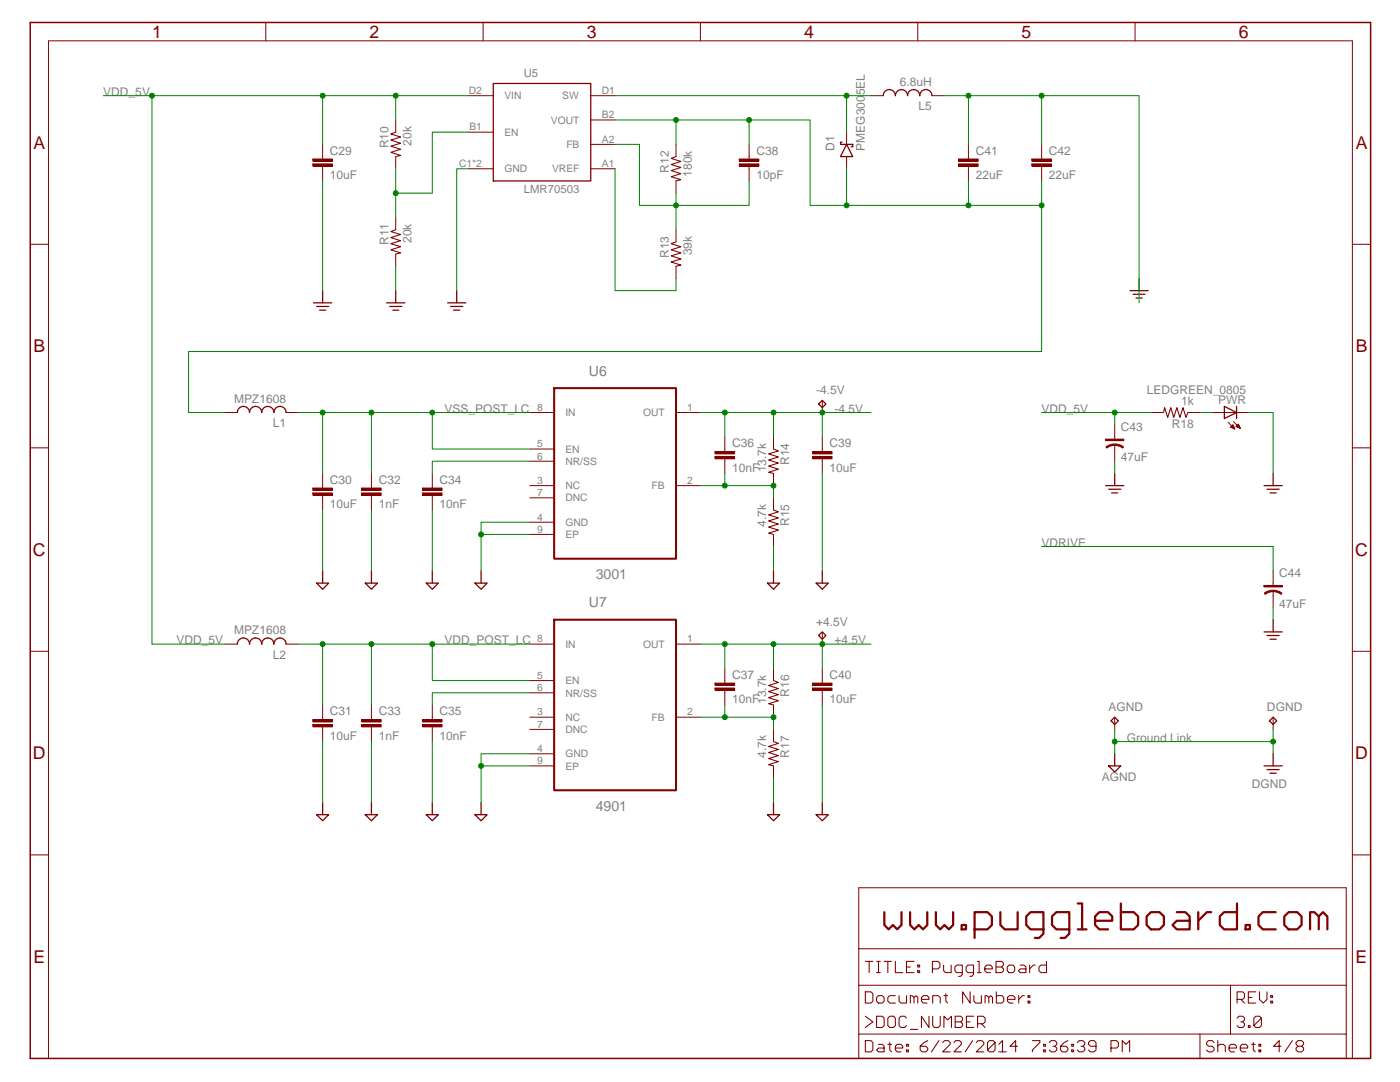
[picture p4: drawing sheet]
<svg xmlns="http://www.w3.org/2000/svg" width="279mm" height="216mm" viewBox="0 0 279 216" stroke-linecap="round" stroke-linejoin="round" font-family="sans-serif">
<path d="M64.4 143.1v.5M64.4 145.1v.4" fill="none" stroke="#800000" stroke-width=".2"/>
<path d="M62.4 143.6h3.9v.5h-3.9z" fill="#800000"/>
<path d="M62.4 143.6h3.9v.5h-3.9zM62.4 143.6h.1" fill="none" stroke="#800000" stroke-width=".2"/>
<path d="M62.4 144.6h3.9v.4h-3.9z" fill="#800000"/>
<path d="M164.1 135.8v.5M164.1 137.8v.4M62.4 144.6h3.9v.4h-3.9zM62.4 144.6h.1M64.4 140.7v2.4M64.4 145.5v2.5" fill="none" stroke="#800000" stroke-width=".2"/>
<path d="M162.2 136.3h3.9v.5h-3.9z" fill="#800000"/>
<path d="M162.2 136.3h3.9v.5h-3.9zM162.2 136.3h.1" fill="none" stroke="#800000" stroke-width=".2"/>
<path d="M162.2 137.3h3.9v.5h-3.9z" fill="#800000"/>
<g fill="none" stroke="#800000" stroke-width=".2">
<path d="M105.7 82.3h4.9M105.7 96.9h4.9M105.7 89.6h4.9M105.7 92h4.9M105.7 99.3h4.9M134.9 82.3h4.9M134.9 96.9h4.9M229.8 82.3h2.4M237.1 82.3h2.4M241.9 82.3h7.3M245.1 84.3l1.3 1.3M245.6 85.2l.5-.4 .3 .8z"/>
<path d="M245.6 85.2h.6M245.7 85.3h.6M245.7 85.1h.5M245.9 84.9h.2M246 84.8h.1M246 85.4h.3M246.2 84.1l1.3 1.4M246.3 85.5h.1M246.7 85.1h.6M246.8 85.2h.6M246.8 84.9h.5M246.9 84.8h.3"/>
<path d="M247.1 84.7h.1M247.1 85.3h.3M247.1 84.6l.4 .9-.8-.4zM247.4 85.4h.1M105.7 104.2h4.9M105.7 106.6h4.9M105.7 128.5h4.9M105.7 135.8h4.9M105.7 138.2h4.9M134.9 128.5h4.9M144.7 135.8v.5M144.7 137.8v.4"/>
<path d="M154.4 133.4v2.4M162.2 137.3h3.9v.5h-3.9zM162.2 137.3h.1M164.1 126.1v2.4M164.1 133.4v2.4M164.1 138.2v2.5M105.7 143.1h4.9M105.7 145.5h4.9M105.7 150.4h4.9M105.7 152.8h4.9M134.9 143.1h4.9M154.4 140.7v2.4"/>
<path d="M154.4 145.5v2.5M154.4 152.8v2.5M222.5 143.1v2.4M254.1 143.1v2.4"/>
</g>
<path d="M244.3 81.1l2.5 1.2-2.5 1.2zM246.8 81.1v2.4M163.4 126.8l.7-.7 .7 .7-.7 .8zM221.7 143.8l.8-.7 .7 .7-.7 .8zM253.3 143.8l.8-.7 .7 .7-.7 .8z" fill="none" stroke="#800000" stroke-width=".25"/>
<path d="M232.2 82.3l.2-1 .6 2 .7-2 .6 2 .6-2 .6 2 .6-2 .6 2 .4-1M154.4 135.8l.9 .4-1.9 .6 1.9 .6-1.9 .6 1.9 .6-1.9 .6 1.9 .6-1.9 .6 1 .3M154.4 148l.9 .3-1.9 .6 1.9 .6-1.9 .7 1.9 .6-1.9 .6 1.9 .6-1.9 .6 1 .2" fill="none" stroke="#800000" stroke-width=".21"/>
<path d="M110.6 77.4h24.3v34.1h-24.3zM110.6 123.7h24.3v34h-24.3z" fill="none" stroke="#800000" stroke-width=".4"/>
<path d="M142.7 136.3h3.9v.5h-3.9z" fill="#800000"/>
<path d="M142.7 136.3h3.9v.5h-3.9zM142.7 136.3h.1" fill="none" stroke="#800000" stroke-width=".2"/>
<path d="M142.7 137.3h3.9v.5h-3.9z" fill="#800000"/>
<path d="M142.7 137.3h3.9v.5h-3.9zM142.7 137.3h.1M144.7 133.4v2.4M144.7 138.2v2.5M86.3 143.1v.5M86.3 145.1v.4" fill="none" stroke="#800000" stroke-width=".2"/>
<path d="M84.3 143.6h3.9v.5h-3.9z" fill="#800000"/>
<path d="M84.3 143.6h3.9v.5h-3.9zM84.3 143.6h.1" fill="none" stroke="#800000" stroke-width=".2"/>
<path d="M84.3 144.6h3.9v.4h-3.9z" fill="#800000"/>
<path d="M64.4 96.9v.5M64.4 98.8v.5M84.3 144.6h3.9v.4h-3.9zM84.3 144.6h.1M86.3 140.7v2.4M86.3 145.5v2.5" fill="none" stroke="#800000" stroke-width=".2"/>
<path d="M62.4 97.4h3.9v.5h-3.9z" fill="#800000"/>
<path d="M62.4 97.4h3.9v.5h-3.9zM62.4 97.4h.1" fill="none" stroke="#800000" stroke-width=".2"/>
<path d="M62.4 98.4h3.9v.4h-3.9z" fill="#800000"/>
<path d="M62.4 98.4h3.9v.4h-3.9zM62.4 98.4h.1M64.4 94.5v2.4M64.4 99.3v2.5M164.1 89.6v.5M164.1 91.5v.5" fill="none" stroke="#800000" stroke-width=".2"/>
<path d="M162.2 90.1h3.9v.5h-3.9z" fill="#800000"/>
<path d="M162.2 90.1h3.9v.5h-3.9zM162.2 90.1h.1" fill="none" stroke="#800000" stroke-width=".2"/>
<path d="M162.2 91.1h3.9v.4h-3.9z" fill="#800000"/>
<path d="M164.1 79.9v2.4M144.7 89.6v.5M144.7 91.5v.5M154.4 87.2v2.4M154.4 94.5v2.4M154.4 99.3v2.5M162.2 91.1h3.9v.4h-3.9zM162.2 91.1h.1M164.1 87.2v2.4M164.1 92v2.5M154.4 106.6v2.5" fill="none" stroke="#800000" stroke-width=".2"/>
<path d="M163.4 80.6l.7-.7 .7 .7-.7 .7z" fill="none" stroke="#800000" stroke-width=".25"/>
<path d="M154.4 89.6l.9 .4-1.9 .6 1.9 .6-1.9 .6 1.9 .6-1.9 .6 1.9 .6-1.9 .6 1 .3M154.4 101.8l.9 .3-1.9 .6 1.9 .6-1.9 .6 1.9 .7-1.9 .6 1.9 .6-1.9 .6 1 .2" fill="none" stroke="#800000" stroke-width=".21"/>
<path d="M142.7 90.1h3.9v.5h-3.9z" fill="#800000"/>
<path d="M142.7 90.1h3.9v.5h-3.9zM142.7 90.1h.1" fill="none" stroke="#800000" stroke-width=".2"/>
<path d="M142.7 91.1h3.9v.4h-3.9z" fill="#800000"/>
<path d="M86.3 96.9v.5M86.3 98.8v.5M142.7 91.1h3.9v.4h-3.9zM142.7 91.1h.1M144.7 87.2v2.4M144.7 92v2.5" fill="none" stroke="#800000" stroke-width=".2"/>
<path d="M84.3 97.4h3.9v.5h-3.9z" fill="#800000"/>
<path d="M84.3 97.4h3.9v.5h-3.9zM84.3 97.4h.1" fill="none" stroke="#800000" stroke-width=".2"/>
<path d="M84.3 98.4h3.9v.4h-3.9z" fill="#800000"/>
<g fill="none" stroke="#800000" stroke-width=".2">
<path d="M53 4.5v3.6M96.4 4.5v3.6M139.8 4.5v3.6M183.2 4.5v3.6M226.5 4.5v3.6M6 48.7h3.7M269.9 48.7h3.6M6 89.4h3.7M44.9 82.3h2.5M57.1 82.3h2.4M74.1 96.9v.5M74.1 98.8v.5"/>
<path d="M84.3 98.4h3.9v.4h-3.9zM84.3 98.4h.1M86.3 94.5v2.4M86.3 99.3v2.5M269.9 89.4h3.6M6 130h3.7M44.9 128.5h2.5M57.1 128.5h2.4M269.9 130h3.6M6 170.6h3.7M269.9 170.6h3.6M171.4 196.6h97.3"/>
<path d="M171.4 189.3h97.3M245.6 196.6v9.7M171.4 206.3v-29.2h97.3v29.2M239.5 206.3v4.9M239.5 206.3h6.1M245.6 206.3h23.1v4.9h-97.3v-4.9h68.1M269.9 211.2v-203.1h-260.2v203.1"/>
</g>
<path d="M57.1 82.3a1.22 1.22 0 0 0-1.2-1.2 1.22 1.22 0 0 0-1.2 1.2 1.21 1.21 0 0 0-1.3-1.2 1.21 1.21 0 0 0-1.2 1.2 1.22 1.22 0 0 0-1.2-1.2 1.22 1.22 0 0 0-1.2 1.2 1.22 1.22 0 0 0-1.2-1.2 1.22 1.22 0 0 0-1.2 1.2M47.4 128.5a1.22 1.22 0 0 1 1.2-1.2 1.22 1.22 0 0 1 1.2 1.2 1.22 1.22 0 0 1 1.2-1.2 1.22 1.22 0 0 1 1.2 1.2 1.21 1.21 0 0 1 1.2-1.2 1.21 1.21 0 0 1 1.3 1.2 1.22 1.22 0 0 1 1.2-1.2 1.22 1.22 0 0 1 1.2 1.2" fill="none" stroke="#800000" stroke-width=".25"/>
<path d="M6 4.5h267.5v206.7h-267.5z" fill="none" stroke="#800000" stroke-width=".3"/>
<g fill="none" stroke="#800000" stroke-width=".21">
<path d="M172.7 197.9h1.1l.4 .4v1.5l-.4 .4h-1.1zM172.7 191.8h1.5M173.5 191.8v2.3M174.9 199l.4-.3h.8l.3 .3v.8l-.3 .4h-.8l-.4-.4zM174.9 191.8h.8M174.9 194.1h.8M175.3 191.8v2.3M176.4 191.8h1.5M177.2 191.8v2.3M178.7 191.8v2.3h1.5M178.7 198.7h-1.1l-.4 .3v.8l.4 .4h1.1M179.4 198.7v1.1l.4 .4h1.1v-1.5"/>
<path d="M180.9 193h.8M182.4 199l.4-.3 .4 .3v1.2M182.4 191.8h-1.5v2.3h1.5M183.2 192.6h.3v.4h-.3zM183.2 193.7h.3v.4h-.3zM183.9 199.4h1.5v-.4l-.4-.3h-.7l-.4 .3v.8l.4 .4h.7M186.1 193.3h1.1l.4-.3v-.8l-.4-.4h-1.1v2.3M188.3 192.6v1.1l.4 .4h1.1v-1.5M188.4 198.7h.7M188.8 198.3v1.5l.3 .4M192 194.1h-1.1l-.3-.4v-.7l.3-.4h1.1v1.9l-.3 .3h-.4M193.6 197.9v2.3l-1.5-2.3v2.3"/>
<path d="M194.3 194.1h-1.1l-.4-.4v-.7l.4-.4h1.1v1.9l-.4 .3h-.4M194.4 198.7v1.1l.3 .4h1.2v-1.5M195.1 191.8h.3v2.3M195.1 194.1h.7M196.5 193.3h1.5v-.3l-.3-.4h-.8l-.4 .4v.7l.4 .4h.8M197.3 199l.4-.3 .4 .3v1.2M198.8 191.8h1.1l.4 .4v.4l-.4 .4 .4 .3v.4l-.4 .4h-1.1zM198.8 193h1.1M198.8 197.9v2.3h1.2l.3-.4v-.8l-.3-.3h-1.2M201.1 199.4h1.5v-.4l-.4-.3h-.8l-.3 .3v.8l.3 .4h.8M201.4 192.6h.7l.4 .4v.7l-.4 .4h-.7l-.4-.4v-.7zM203.3 198.7v1.5"/>
<path d="M203.6 192.6h.8l.3 .4v1.1h-1.1l-.4-.4 .4-.4h1.1M204.4 198.7h-.3l-.8 .7M205.2 198.7h.3v.3h-.3zM205.2 199.8h.3v.4h-.3zM205.5 192.6v1.5M206.6 192.6h-.4l-.7 .7M208.9 191.8v2.3h-1.2l-.4-.4v-.7l.4-.4h1.2M246.9 199.4h1.1l.4-.4v-.7l-.4-.4h-1.1v2.3M247.6 199.4l.8 .8M249.1 199h.8M250.6 197.9h-1.5v2.3h1.5M251.4 197.9v1.5l.7 .8 .8-.8v-1.5"/>
<path d="M253.6 198.7h.4v.3h-.4zM253.6 199.8h.4v.4h-.4zM172.7 202.8l1.5 1.1-1.5 1.1M172.7 207.6h1.1l.4 .4v1.5l-.4 .4h-1.1zM174.9 202.8h1.2l.3 .4v1.4l-.3 .4h-1.2zM175.3 208.4h.8l.3 .4v1.1h-1.1l-.4-.4 .4-.4h1.1M177.2 203.2l.4-.4h.7l.4 .4v1.4l-.4 .4h-.7l-.4-.4zM177.2 208.4h.7M177.6 208v1.5l.3 .4M178.7 209.1h1.5v-.3l-.4-.4h-.8l-.3 .4v.7l.3 .4h.8M180.9 203.2l-.3-.4h-.8l-.4 .4v1.4l.4 .4h.8l.3-.4M180.9 208.4h.4v.4h-.4z"/>
<path d="M180.9 209.5h.4v.4h-.4zM181.7 200.2v-1.5h.3l.4 .3v1.2M181.7 205.4h1.5M185.1 207.6l-.7 .4-.8 .8v.7l.4 .4h.8l.3-.4v-.4l-.3-.3h-1.2M185.4 202.8v2.2l-1.5-2.2v2.2M186.1 200.2v-1.5h1.2l.3 .3v1.2M186.1 202.8v1.8l.4 .4h.8l.3-.4v-1.8M187.4 207.6l-1.5 2.3M188.1 208l.4-.4h.8l.3 .4v.4l-1.5 1.5h1.5M188.4 205v-2.2l.7 .7 .8-.7v2.2M190.4 208l.3-.4h.8l.4 .4v.4l-1.5 1.5h1.5M190.6 202.8h1.1l.4 .4v.3l-.4 .4 .4 .4v.3l-.4 .4h-1.1z"/>
<path d="M190.6 203.9h1.1M192.9 203.9h.7M194.1 207.6l-1.5 2.3M194.4 202.8h-1.5v2.2h1.5M194.8 208l.4-.4h.8l.3 .4v.4l-1.5 1.5h1.5M195.1 204.3h1.1l.4-.4v-.7l-.4-.4h-1.1v2.2M195.9 204.3l.7 .7M196.6 200.2v-1.5h.4l.3 .3v1.2M198.6 208l-1.5 1.5 .4 .4h.7l.4-.4v-1.5l-.4-.4h-.7l-.4 .4v1.5M199.3 208.4l.8-.8v2.3M199.3 209.9h1.5M203.1 208.8h-1.5l1.1-1.2v2.3"/>
<path d="M206 207.6h1.5v.4l-1.5 1.5v.4M208.3 208.4h.4v.4h-.4zM208.3 209.5h.4v.4h-.4zM209.4 208l.4-.4h.7l.4 .4v.4l-.4 .4h-.4M210.5 208.8l.4 .3v.4l-.4 .4h-.7l-.4-.4M213.1 207.6l-.7 .4-.8 .8v.7l.4 .4h.8l.3-.4v-.4l-.3-.3h-1.2M213.9 208.4h.3v.4h-.3zM213.9 209.5h.3v.4h-.3zM215 208l.4-.4h.7l.4 .4v.4l-.4 .4h-.3M216.1 208.8l.4 .3v.4l-.4 .4h-.7l-.4-.4M218.7 208.8h-1.1l-.4-.4v-.4l.4-.4h.8l.3 .4v1.5l-.3 .4h-.8l-.4-.4M221.7 209.1h1.1l.4-.3v-.8l-.4-.4h-1.1v2.3"/>
<path d="M224 209.9v-2.3l.7 .8 .7-.8v2.3M242.3 208l-.4-.4h-.7l-.4 .4v.4l.4 .4h.7l.4 .3v.4l-.4 .4h-.7l-.4-.4M243 208.8l.4-.4h.8l.3 .4v1.1M243 207.6v2.3M245.3 209.1h1.5v-.3l-.4-.4h-.7l-.4 .4v.7l.4 .4h.7M246.9 203.2l.3-.4h.8l.4 .4v.3l-.4 .4h-.4M247.5 209.1h1.5v-.3l-.4-.4h-.7l-.4 .4v.7l.4 .4h.7M248 203.9l.4 .4v.3l-.4 .4h-.8l-.3-.4M249.1 204.6h.4v.4h-.4zM249.8 208.4h.7M250.1 208v1.5l.4 .4M251.2 208.4h.4v.4h-.4z"/>
<path d="M251.2 209.5h.4v.4h-.4zM251.7 203.2l-1.5 1.4 .4 .4h.8l.3-.4v-1.4l-.3-.4h-.8l-.4 .4v1.4M255.7 208.8h-1.5l1.1-1.2v2.3M257.9 207.6l-1.5 2.3M258.7 208l.3-.4h.8l.4 .4v.4l-.4 .4 .4 .3v.4l-.4 .4h-.8l-.3-.4v-.4l.3-.3-.3-.4zM259 208.8h.8"/>
</g>
<g fill="none" stroke="#800000" stroke-width=".44">
<path d="M176.5 182v2.6l.8 .8 .9-.8 .8 .8 .9-.8v-2.6M181.6 182v2.6l.9 .8 .8-.8 .9 .8 .9-.8v-2.6M186.8 182v2.6l.8 .8 .9-.8 .9 .8 .8-.8v-2.6M191.9 184.6h.9v.8h-.9zM194.5 185.4h2.6l.9-.8v-1.7l-.9-.9h-2.6v5.2M199.6 182v2.6l.9 .8h2.6v-3.4M208.2 185.4h-2.5l-.9-.8v-1.7l.9-.9h2.5v4.3l-.8 .9h-.9M213.4 185.4h-2.6l-.8-.8v-1.7l.8-.9h2.6v4.3l-.9 .9h-.8M215.1 180.3h.9v5.1M215.1 185.4h1.7M218.5 183.7h3.5v-.8l-.9-.9h-1.7l-.9 .9v1.7l.9 .8h1.7M223.7 180.3v5.1h2.6l.8-.8v-1.7l-.8-.9h-2.6"/>
<path d="M228.8 182.9l.9-.9h1.7l.9 .9v1.7l-.9 .8h-1.7l-.9-.8zM234.8 182h1.8l.8 .9v2.5h-2.6l-.8-.8 .8-.9h2.6M239.1 182v3.4M241.7 182h-.8l-1.8 1.7M246.9 180.3v5.1h-2.6l-.9-.8v-1.7l.9-.9h2.6M248.6 184.6h.8v.8h-.8zM254.6 182h-2.6l-.8 .9v1.7l.8 .8h2.6M256.3 182.9l.9-.9h1.7l.9 .9v1.7l-.9 .8h-1.7l-.9-.8zM261.5 185.4v-3.4h.8l.9 .9v2.5M263.2 182.9l.8-.9 .9 .9v2.5"/>
</g>
<path d="M72.2 97.4h3.9v.5h-3.9z" fill="#800000"/>
<path d="M72.2 97.4h3.9v.5h-3.9zM72.2 97.4h.1" fill="none" stroke="#800000" stroke-width=".2"/>
<path d="M72.2 98.4h3.9v.4h-3.9z" fill="#800000"/>
<path d="M72.2 98.4h3.9v.4h-3.9zM72.2 98.4h.1M74.1 94.5v2.4M74.1 99.3v2.5M74.1 143.1v.5M74.1 145.1v.4" fill="none" stroke="#800000" stroke-width=".2"/>
<path d="M72.2 143.6h3.9v.5h-3.9z" fill="#800000"/>
<path d="M72.2 143.6h3.9v.5h-3.9zM72.2 143.6h.1" fill="none" stroke="#800000" stroke-width=".2"/>
<path d="M72.2 144.6h3.9v.4h-3.9z" fill="#800000"/>
<path d="M254.1 113.9v2.9M254.1 117.8v3.4M72.2 144.6h3.9v.4h-3.9zM72.2 144.6h.1M74.1 140.7v2.4M74.1 145.5v2.5" fill="none" stroke="#800000" stroke-width=".2"/>
<path d="M252.3 118.4a2.85 2.85 0 0 1 3.5 0l-.1 .2a2.58 2.58 0 0 0-3.2 0z" fill-rule="evenodd" fill="#800000"/>
<path d="M222.5 84.8v2.9M222.5 88.7v3.3M252.3 116.8h3.6v.3h-3.6zM252.3 116.8h.1M252.3 118.4a2.85 2.85 0 0 1 3.5 0l-.1 .2a2.58 2.58 0 0 0-3.2 0z" fill="none" stroke="#800000" stroke-width=".2"/>
<path d="M252.3 117h3.6" fill="none" stroke="#800000" stroke-width=".3"/>
<path d="M220.7 89.2a2.79 2.79 0 0 1 3.5 0l-.2 .2a2.61 2.61 0 0 0-3.1 0z" fill-rule="evenodd" fill="#800000"/>
<path d="M93.6 19.1h4.8M117.9 19.1h4.8M64.4 31.2v.5M64.4 33.2v.5M93.6 26.4h4.8M93.6 33.7h4.8M117.9 33.7h4.8M117.9 23.9h4.8M117.9 28.8h4.8M220.6 87.6h3.7v.3h-3.7zM220.6 87.6h.1M220.7 89.2a2.79 2.79 0 0 1 3.5 0l-.2 .2a2.61 2.61 0 0 0-3.1 0z" fill="none" stroke="#800000" stroke-width=".2"/>
<path d="M220.6 87.8h3.7" fill="none" stroke="#800000" stroke-width=".3"/>
<g fill="none" stroke="#800000" stroke-width=".25">
<path d="M98.4 16.7h19.5v19.4h-19.5zM220.6 96.9h3.7M221.3 97.6h2.4M221.8 98.4h1.3M222.5 94.5v2.4M252.3 96.9h3.6M252.9 97.6h2.4M253.5 98.4h1.2M254.1 94.5v2.4M63.2 116.4h2.4l-1.2 1.2zM64.4 113.9v2.5M72.9 116.4h2.4l-1.2 1.2z"/>
<path d="M74.1 113.9v2.5M85.1 116.4h2.4l-1.2 1.2zM86.3 113.9v2.5M94.8 116.4h2.4l-1.2 1.2zM96 113.9v2.5M153.2 116.4h2.4l-1.2 1.2zM154.4 113.9v2.5M162.9 116.4h2.4l-1.2 1.2zM164.1 113.9v2.5M252.3 126.1h3.6M252.9 126.8h2.4M253.5 127.6h1.2"/>
<path d="M254.1 123.7v2.4M221.3 152.8h2.4l-1.2 1.3zM222.5 150.4v2.4M252.3 152.8h3.6M252.9 153.6h2.4M253.5 154.3h1.2M254.1 150.4v2.4M63.2 162.6h2.4l-1.2 1.2zM64.4 160.1v2.5M72.9 162.6h2.4l-1.2 1.2zM74.1 160.1v2.5M85.1 162.6h2.4l-1.2 1.2z"/>
<path d="M86.3 160.1v2.5M94.8 162.6h2.4l-1.2 1.2zM96 160.1v2.5M153.2 162.6h2.4l-1.2 1.2zM154.4 160.1v2.5M162.9 162.6h2.4l-1.2 1.2zM164.1 160.1v2.5"/>
</g>
<path d="M62.4 31.7h3.9v.5h-3.9z" fill="#800000"/>
<path d="M62.4 31.7h3.9v.5h-3.9zM62.4 31.7h.1" fill="none" stroke="#800000" stroke-width=".2"/>
<path d="M62.4 32.7h3.9v.5h-3.9z" fill="#800000"/>
<g fill="none" stroke="#800000" stroke-width=".2">
<path d="M62.4 32.7h3.9v.5h-3.9zM62.4 32.7h.1M64.4 28.8v2.4M64.4 33.7v2.4M79 23.9v2.5M79 31.2v2.5M134.9 28.8v2.4M134.9 36.1v2.4M149.5 31.2v.5M149.5 33.2v.5M79 43.4v2.4M79 50.7v2.4"/>
<path d="M134.9 45.8v2.5M134.9 53.1v2.5"/>
</g>
<path d="M79 26.4l-1 .3 1.9 .6-1.9 .7 1.9 .6-1.9 .6 1.9 .6-1.9 .6 1.9 .6-.9 .2M134.9 31.2l-1 .4 2 .6-2 .6 2 .6-2 .6 2 .6-2 .7 2 .6-1 .2M79 45.8l-1 .4 1.9 .6-1.9 .6 1.9 .6-1.9 .6 1.9 .6-1.9 .6 1.9 .7-.9 .2M134.9 48.3l-1 .3 2 .6-2 .6 2 .7-2 .6 2 .6-2 .6 2 .6-1 .2" fill="none" stroke="#800000" stroke-width=".21"/>
<path d="M147.6 31.7h3.8v.5h-3.8z" fill="#800000"/>
<path d="M147.6 31.7h3.8v.5h-3.8zM147.6 31.7h.1" fill="none" stroke="#800000" stroke-width=".2"/>
<path d="M147.6 32.7h3.8v.5h-3.8z" fill="#800000"/>
<path d="M173.8 19.1h2.5M186 19.1h2.4M147.6 32.7h3.8v.5h-3.8zM147.6 32.7h.1M149.5 28.8v2.4M149.5 33.7v2.4M169 26.4v2.4M169 31.2v2.5M193.3 31.2v.5M193.3 33.2v.5" fill="none" stroke="#800000" stroke-width=".2"/>
<path d="M186 19.1a1.22 1.22 0 0 0-1.2-1.2 1.22 1.22 0 0 0-1.2 1.2 1.22 1.22 0 0 0-1.3-1.2 1.22 1.22 0 0 0-1.2 1.2 1.22 1.22 0 0 0-1.2-1.2 1.22 1.22 0 0 0-1.2 1.2 1.22 1.22 0 0 0-1.2-1.2 1.22 1.22 0 0 0-1.2 1.2M168 28.4h-.3v.4h2.5v.5h-.3M169 28.8l1.2 2.4h-2.5z" fill="none" stroke="#800000" stroke-width=".25"/>
<path d="M191.3 31.7h3.9v.5h-3.9z" fill="#800000"/>
<path d="M191.3 31.7h3.9v.5h-3.9zM191.3 31.7h.1" fill="none" stroke="#800000" stroke-width=".2"/>
<path d="M191.3 32.7h3.9v.5h-3.9z" fill="#800000"/>
<path d="M191.3 32.7h3.9v.5h-3.9zM191.3 32.7h.1M193.3 28.8v2.4M193.3 33.7v2.4M207.9 31.2v.5M207.9 33.2v.5" fill="none" stroke="#800000" stroke-width=".2"/>
<path d="M205.9 31.7h3.9v.5h-3.9z" fill="#800000"/>
<path d="M205.9 31.7h3.9v.5h-3.9zM205.9 31.7h.1" fill="none" stroke="#800000" stroke-width=".2"/>
<path d="M205.9 32.7h3.9v.5h-3.9z" fill="#800000"/>
<path d="M205.9 32.7h3.9v.5h-3.9zM205.9 32.7h.1M207.9 28.8v2.4M207.9 33.7v2.4" fill="none" stroke="#800000" stroke-width=".2"/>
<g fill="none" stroke="#800000" stroke-width=".25">
<path d="M64.4 58v2.4M79 58v2.4M91.1 58v2.4M225.5 58h3.7M226.1 58.7h2.4M226.7 59.5h1.2M227.3 55.6v2.4M62.6 60.4h3.6M63.2 61.2h2.4M63.8 61.9h1.2M77.2 60.4h3.6M77.8 61.2h2.4"/>
<path d="M78.4 61.9h1.2M89.3 60.4h3.7M89.9 61.2h2.5M90.5 61.9h1.3"/>
</g>
<path d="M207.9 82.3h21.9M222.5 82.3v2.5" fill="none" stroke="#008000" stroke-width=".2"/>
<circle cx="222.5" cy="82.3" r=".49" fill="#008000"/>
<g fill="none" stroke="#008000" stroke-width=".2">
<path d="M30.3 19.1h63.3M79 19.1v4.8"/>
<circle cx="222.5" cy="82.3" r=".49"/>
</g>
<circle cx="79" cy="19.1" r=".49" fill="#008000"/>
<g fill="none" stroke="#008000" stroke-width=".2">
<path d="M64.4 19.1v9.7"/>
<circle cx="79" cy="19.1" r=".49"/>
</g>
<circle cx="64.4" cy="19.1" r=".49" fill="#008000"/>
<g fill="none" stroke="#008000" stroke-width=".2">
<path d="M20.6 19.1h9.7v109.4h14.6"/>
<circle cx="64.4" cy="19.1" r=".49"/>
</g>
<circle cx="30.3" cy="19.1" r=".49" fill="#008000"/>
<g fill="none" stroke="#008000" stroke-width=".2">
<path d="M239.5 82.3h2.4M139.8 143.1h14.6v2.4M144.7 140.7v2.4"/>
<circle cx="30.3" cy="19.1" r=".49"/>
</g>
<circle cx="154.4" cy="143.1" r=".49" fill="#008000"/>
<circle cx="154.4" cy="143.1" r=".49" fill="none" stroke="#008000" stroke-width=".2"/>
<circle cx="144.7" cy="143.1" r=".49" fill="#008000"/>
<g fill="none" stroke="#008000" stroke-width=".2">
<path d="M139.8 96.9h14.6v2.4M144.7 94.5v2.4M105.7 138.2h-19.4v2.5"/>
<circle cx="144.7" cy="143.1" r=".49"/>
</g>
<circle cx="154.4" cy="96.9" r=".49" fill="#008000"/>
<circle cx="154.4" cy="96.9" r=".49" fill="none" stroke="#008000" stroke-width=".2"/>
<circle cx="144.7" cy="96.9" r=".49" fill="#008000"/>
<g fill="none" stroke="#008000" stroke-width=".2">
<path d="M122.7 23.9h12.2v4.9M105.7 92h-19.4v2.5"/>
<circle cx="144.7" cy="96.9" r=".49"/>
</g>
<circle cx="134.9" cy="23.9" r=".49" fill="#008000"/>
<g fill="none" stroke="#008000" stroke-width=".2">
<path d="M134.9 23.9h26.8v17.1h7.3v-7.3M149.5 23.9v4.9"/>
<circle cx="134.9" cy="23.9" r=".49"/>
</g>
<circle cx="149.5" cy="23.9" r=".49" fill="#008000"/>
<g fill="none" stroke="#008000" stroke-width=".2">
<path d="M193.3 36.1v4.9h-24.3"/>
<circle cx="149.5" cy="23.9" r=".49"/>
</g>
<circle cx="169" cy="41" r=".49" fill="#008000"/>
<g fill="none" stroke="#008000" stroke-width=".2">
<path d="M207.9 36.1v4.9h-14.6"/>
<circle cx="169" cy="41" r=".49"/>
</g>
<circle cx="193.3" cy="41" r=".49" fill="#008000"/>
<circle cx="193.3" cy="41" r=".49" fill="none" stroke="#008000" stroke-width=".2"/>
<circle cx="207.9" cy="41" r=".49" fill="#008000"/>
<g fill="none" stroke="#008000" stroke-width=".2">
<path d="M207.9 41v29.1h-170.3v12.2h7.3M222.5 145.5v4.9M222.5 148h31.6M254.1 145.5v4.9"/>
<circle cx="207.9" cy="41" r=".49"/>
</g>
<circle cx="222.5" cy="148" r=".49" fill="#008000"/>
<circle cx="222.5" cy="148" r=".49" fill="none" stroke="#008000" stroke-width=".2"/>
<circle cx="254.1" cy="148" r=".49" fill="#008000"/>
<g fill="none" stroke="#008000" stroke-width=".2">
<path d="M249.2 82.3h4.9v12.2M64.4 148v12.1M96 152.8h9.7M105.7 150.4h-9.7v9.7M154.4 155.3v4.8M164.1 140.7v19.4"/>
<circle cx="254.1" cy="148" r=".49"/>
</g>
<circle cx="96" cy="152.8" r=".49" fill="#008000"/>
<g fill="none" stroke="#008000" stroke-width=".2">
<path d="M164.1 94.5v19.4M64.4 101.8v12.1M96 106.6h9.7M105.7 104.2h-9.7v9.7M154.4 109.1v4.8M86.3 148v12.1"/>
<circle cx="96" cy="152.8" r=".49"/>
</g>
<circle cx="96" cy="106.6" r=".49" fill="#008000"/>
<g fill="none" stroke="#008000" stroke-width=".2">
<path d="M188.4 19.1h4.9M64.4 36.1v21.9M93.6 33.7h-2.5v24.3M193.3 28.8v-9.7h14.6v9.7M79 53.1v4.9M222.5 92v2.5M74.1 101.8v12.1M86.3 101.8v12.1M254.1 121.2v2.5M74.1 148v12.1"/>
<circle cx="96" cy="106.6" r=".49"/>
</g>
<circle cx="193.3" cy="19.1" r=".49" fill="#008000"/>
<g fill="none" stroke="#008000" stroke-width=".2">
<path d="M207.9 19.1h19.4v41.3"/>
<circle cx="193.3" cy="19.1" r=".49"/>
</g>
<circle cx="207.9" cy="19.1" r=".49" fill="#008000"/>
<g fill="none" stroke="#008000" stroke-width=".2">
<path d="M207.9 109.1h46.2v4.8M59.5 128.5h14.6v12.2M64.4 128.5v12.2M86.3 128.5v7.3h19.4"/>
<circle cx="207.9" cy="19.1" r=".49"/>
</g>
<circle cx="64.4" cy="128.5" r=".49" fill="#008000"/>
<g fill="none" stroke="#008000" stroke-width=".2">
<path d="M74.1 128.5h31.6"/>
<circle cx="64.4" cy="128.5" r=".49"/>
</g>
<circle cx="86.3" cy="128.5" r=".49" fill="#008000"/>
<circle cx="86.3" cy="128.5" r=".49" fill="none" stroke="#008000" stroke-width=".2"/>
<circle cx="74.1" cy="128.5" r=".49" fill="#008000"/>
<g fill="none" stroke="#008000" stroke-width=".2">
<path d="M59.5 82.3h4.9M86.3 82.3h-21.9v12.2"/>
<circle cx="74.1" cy="128.5" r=".49"/>
</g>
<circle cx="64.4" cy="82.3" r=".49" fill="#008000"/>
<g fill="none" stroke="#008000" stroke-width=".2">
<path d="M105.7 82.3h-19.4v7.3h19.4"/>
<circle cx="64.4" cy="82.3" r=".49"/>
</g>
<circle cx="86.3" cy="82.3" r=".49" fill="#008000"/>
<g fill="none" stroke="#008000" stroke-width=".2">
<path d="M74.1 82.3v12.2"/>
<circle cx="86.3" cy="82.3" r=".49"/>
</g>
<circle cx="74.1" cy="82.3" r=".49" fill="#008000"/>
<g fill="none" stroke="#008000" stroke-width=".2">
<path d="M79 33.7v9.7M79 38.5h7.3"/>
<circle cx="74.1" cy="82.3" r=".49"/>
</g>
<circle cx="79" cy="38.5" r=".49" fill="#008000"/>
<g fill="none" stroke="#008000" stroke-width=".2">
<path d="M93.6 26.4h-7.3v12.1M122.7 28.8h4.9v12.2h7.3M134.9 38.5v7.3"/>
<circle cx="79" cy="38.5" r=".49"/>
</g>
<circle cx="134.9" cy="41" r=".49" fill="#008000"/>
<g fill="none" stroke="#008000" stroke-width=".2">
<path d="M122.7 19.1h46.3M173.8 19.1h-4.8v7.3M122.7 33.7v24.3h12.2v-2.4M149.5 36.1v4.9h-14.6"/>
<circle cx="134.9" cy="41" r=".49"/>
</g>
<circle cx="169" cy="19.1" r=".49" fill="#008000"/>
<g fill="none" stroke="#008000" stroke-width=".2">
<path d="M139.8 128.5h14.6v4.9M144.7 128.5v4.9"/>
<circle cx="169" cy="19.1" r=".49"/>
</g>
<circle cx="144.7" cy="128.5" r=".49" fill="#008000"/>
<circle cx="144.7" cy="128.5" r=".49" fill="none" stroke="#008000" stroke-width=".2"/>
<circle cx="154.4" cy="128.5" r=".49" fill="#008000"/>
<g fill="none" stroke="#008000" stroke-width=".2">
<path d="M164.1 128.5h9.7"/>
<circle cx="154.4" cy="128.5" r=".49"/>
</g>
<circle cx="164.1" cy="128.5" r=".49" fill="#008000"/>
<g fill="none" stroke="#008000" stroke-width=".2">
<path d="M139.8 82.3h14.6v4.9M144.7 82.3v4.9M154.4 128.5h9.7v4.9"/>
<circle cx="164.1" cy="128.5" r=".49"/>
</g>
<circle cx="144.7" cy="82.3" r=".49" fill="#008000"/>
<circle cx="144.7" cy="82.3" r=".49" fill="none" stroke="#008000" stroke-width=".2"/>
<circle cx="154.4" cy="82.3" r=".49" fill="#008000"/>
<g fill="none" stroke="#008000" stroke-width=".2">
<path d="M164.1 82.3h9.7"/>
<circle cx="154.4" cy="82.3" r=".49"/>
</g>
<circle cx="164.1" cy="82.3" r=".49" fill="#008000"/>
<g fill="none" stroke="#008000" stroke-width=".2">
<path d="M154.4 82.3h9.7v4.9"/>
<circle cx="164.1" cy="82.3" r=".49"/>
</g>
<g font-size="3.5" fill="#800000">
<text x="30.4" y="7.6">1</text>
<text x="73.7" y="7.6">2</text>
<text x="117.1" y="7.6">3</text>
<text x="160.5" y="7.6">4</text>
<text x="203.9" y="7.6">5</text>
<text x="247.2" y="7.6">6</text>
<text x="6.7" y="29.7">A</text>
<text x="270.6" y="29.7">A</text>
<text x="6.7" y="70.3">B</text>
<text x="270.6" y="70.3">B</text>
<text x="6.6" y="110.9">C</text>
<text x="270.4" y="110.9">C</text>
<text x="6.6" y="151.5">D</text>
<text x="270.4" y="151.5">D</text>
<text x="6.7" y="192.1">E</text>
<text x="270.6" y="192.1">E</text>
</g>
<g font-size="2.8" fill="#808080">
<text x="117.5" y="75">U6</text>
<text x="118.9" y="115.5">3001</text>
<text x="117.5" y="121.2">U7</text>
<text x="118.9" y="161.7">4901</text>
</g>
<g font-size="2.4" fill="#808080">
<text x="179.6" y="17.1">6.8uH</text>
<text x="20.6" y="19.1">VDD_5V</text>
<text x="183.3" y="22">L5</text>
<text x="77.6" y="29.6" transform="rotate(-90 77.6 29.6)">R10</text>
<text x="82.1" y="29" transform="rotate(-90 82.1 29)">20k</text>
<text x="65.8" y="35.8">10uF</text>
<text x="65.8" y="30.9">C29</text>
<text x="133.5" y="34.4" transform="rotate(-90 133.5 34.4)">R12</text>
<text x="138.1" y="35.2" transform="rotate(-90 138.1 35.2)">180k</text>
<text x="151" y="35.8">10pF</text>
<text x="151" y="30.9">C38</text>
<text x="166.5" y="30" transform="rotate(-90 166.5 30)">D1</text>
<text x="172.6" y="30" transform="rotate(-90 172.6 30)">PMEG3005EL</text>
<text x="194.7" y="35.8">22uF</text>
<text x="194.7" y="30.9">C41</text>
<text x="209.3" y="30.9">C42</text>
<text x="209.3" y="35.8">22uF</text>
<text x="77.6" y="48.9" transform="rotate(-90 77.6 48.9)">R11</text>
<text x="82.1" y="48.5" transform="rotate(-90 82.1 48.5)">20k</text>
<text x="133.5" y="51.5" transform="rotate(-90 133.5 51.5)">R13</text>
<text x="138.1" y="50.9" transform="rotate(-90 138.1 50.9)">39k</text>
<text x="46.7" y="80.3">MPZ1608</text>
<text x="88.7" y="82.3">VSS_POST_LC</text>
<text x="162.9" y="78.7">-4.5V</text>
<text x="166.5" y="82.3">-4.5V</text>
<text x="207.9" y="82.3">VDD_5V</text>
<text x="228.9" y="78.5">LEDGREEN_0805</text>
<text x="235.7" y="80.8">1k</text>
<text x="243.1" y="80.6">PWR</text>
<text x="54.4" y="85.2">L1</text>
<text x="146.1" y="89.2">C36</text>
<text x="165.6" y="89.2">C39</text>
<text x="223.7" y="86">C43</text>
<text x="233.9" y="85.4">R18</text>
<text x="146.1" y="94.1">10nF</text>
<text x="152.9" y="94.3" transform="rotate(-90 152.9 94.3)">13.7k</text>
<text x="157.5" y="92.8" transform="rotate(-90 157.5 92.8)">R14</text>
<text x="165.6" y="94.1">10uF</text>
<text x="223.7" y="92">47uF</text>
<text x="65.8" y="101.4">10uF</text>
<text x="65.8" y="96.5">C30</text>
<text x="75.6" y="101.4">1nF</text>
<text x="75.6" y="96.5">C32</text>
<text x="87.7" y="101.4">10nF</text>
<text x="87.7" y="96.5">C34</text>
<text x="152.9" y="105.1" transform="rotate(-90 152.9 105.1)">4.7k</text>
<text x="157.5" y="104.9" transform="rotate(-90 157.5 104.9)">R15</text>
<text x="207.9" y="109.1">VDRIVE</text>
<text x="255.3" y="115.1">C44</text>
<text x="162.9" y="124.9">+4.5V</text>
<text x="255.3" y="121.2">47uF</text>
<text x="35.2" y="128.5">VDD_5V</text>
<text x="46.7" y="126.6">MPZ1608</text>
<text x="54.4" y="131.4">L2</text>
<text x="88.7" y="128.5">VDD_POST_LC</text>
<text x="166.5" y="128.5">+4.5V</text>
<text x="146.1" y="135.4">C37</text>
<text x="165.6" y="135.4">C40</text>
<text x="65.8" y="142.7">C31</text>
<text x="75.6" y="142.7">C33</text>
<text x="87.7" y="142.7">C35</text>
<text x="146.1" y="140.3">10nF</text>
<text x="152.9" y="140.5" transform="rotate(-90 152.9 140.5)">13.7k</text>
<text x="157.5" y="139" transform="rotate(-90 157.5 139)">R16</text>
<text x="165.6" y="140.3">10uF</text>
<text x="221.3" y="141.9">AGND</text>
<text x="252.9" y="141.9">DGND</text>
<text x="65.8" y="147.6">10uF</text>
<text x="75.6" y="147.6">1nF</text>
<text x="87.7" y="147.6">10nF</text>
<text x="224.9" y="148">Ground Link</text>
<text x="152.9" y="151.3" transform="rotate(-90 152.9 151.3)">4.7k</text>
<text x="157.5" y="151.2" transform="rotate(-90 157.5 151.2)">R17</text>
<text x="219.9" y="155.9">AGND</text>
<text x="249.8" y="157.3">DGND</text>
</g>
<g font-size="2.3" fill="#808080">
<text x="104.5" y="15.4">U5</text>
<text x="104.5" y="38.5">LMR70503</text>
</g>
<g font-size="2.1" fill="#808080">
<text x="93.6" y="18.8">D2</text>
<text x="100.7" y="19.8">VIN</text>
<text x="112.2" y="19.8">SW</text>
<text x="120.1" y="18.8">D1</text>
<text x="120.1" y="23.6">B2</text>
<text x="93.7" y="26">B1</text>
<text x="100.7" y="27.1">EN</text>
<text x="110" y="24.7">VOUT</text>
<text x="113" y="29.5">FB</text>
<text x="120.1" y="28.5">A2</text>
<text x="91.6" y="33.3">C1*2</text>
<text x="100.7" y="34.4">GND</text>
<text x="110.2" y="34.4">VREF</text>
<text x="120.1" y="33.3">A1</text>
<text x="107.2" y="82">8</text>
<text x="112.8" y="83">IN</text>
<text x="128.4" y="83">OUT</text>
<text x="137.2" y="82">1</text>
<text x="107.2" y="89.3">5</text>
<text x="107.2" y="91.7">6</text>
<text x="112.8" y="90.3">EN</text>
<text x="112.8" y="92.8">NR/SS</text>
<text x="107.2" y="96.6">3</text>
<text x="107.2" y="99">7</text>
<text x="112.8" y="97.6">NC</text>
<text x="112.8" y="100.1">DNC</text>
<text x="130" y="97.6">FB</text>
<text x="137.2" y="96.6">2</text>
<text x="107.2" y="103.9">4</text>
<text x="107.2" y="106.3">9</text>
<text x="112.8" y="104.9">GND</text>
<text x="112.8" y="107.4">EP</text>
<text x="107.2" y="128.2">8</text>
<text x="112.8" y="129.2">IN</text>
<text x="128.4" y="129.2">OUT</text>
<text x="137.2" y="128.2">1</text>
<text x="107.2" y="135.5">5</text>
<text x="107.2" y="137.9">6</text>
<text x="112.8" y="136.5">EN</text>
<text x="107.2" y="142.8">3</text>
<text x="112.8" y="139">NR/SS</text>
<text x="112.8" y="143.8">NC</text>
<text x="130" y="143.8">FB</text>
<text x="137.2" y="142.8">2</text>
<text x="107.2" y="145.2">7</text>
<text x="112.8" y="146.3">DNC</text>
<text x="107.2" y="150.1">4</text>
<text x="107.2" y="152.5">9</text>
<text x="112.8" y="151.1">GND</text>
<text x="112.8" y="153.6">EP</text>
</g>
</svg>
